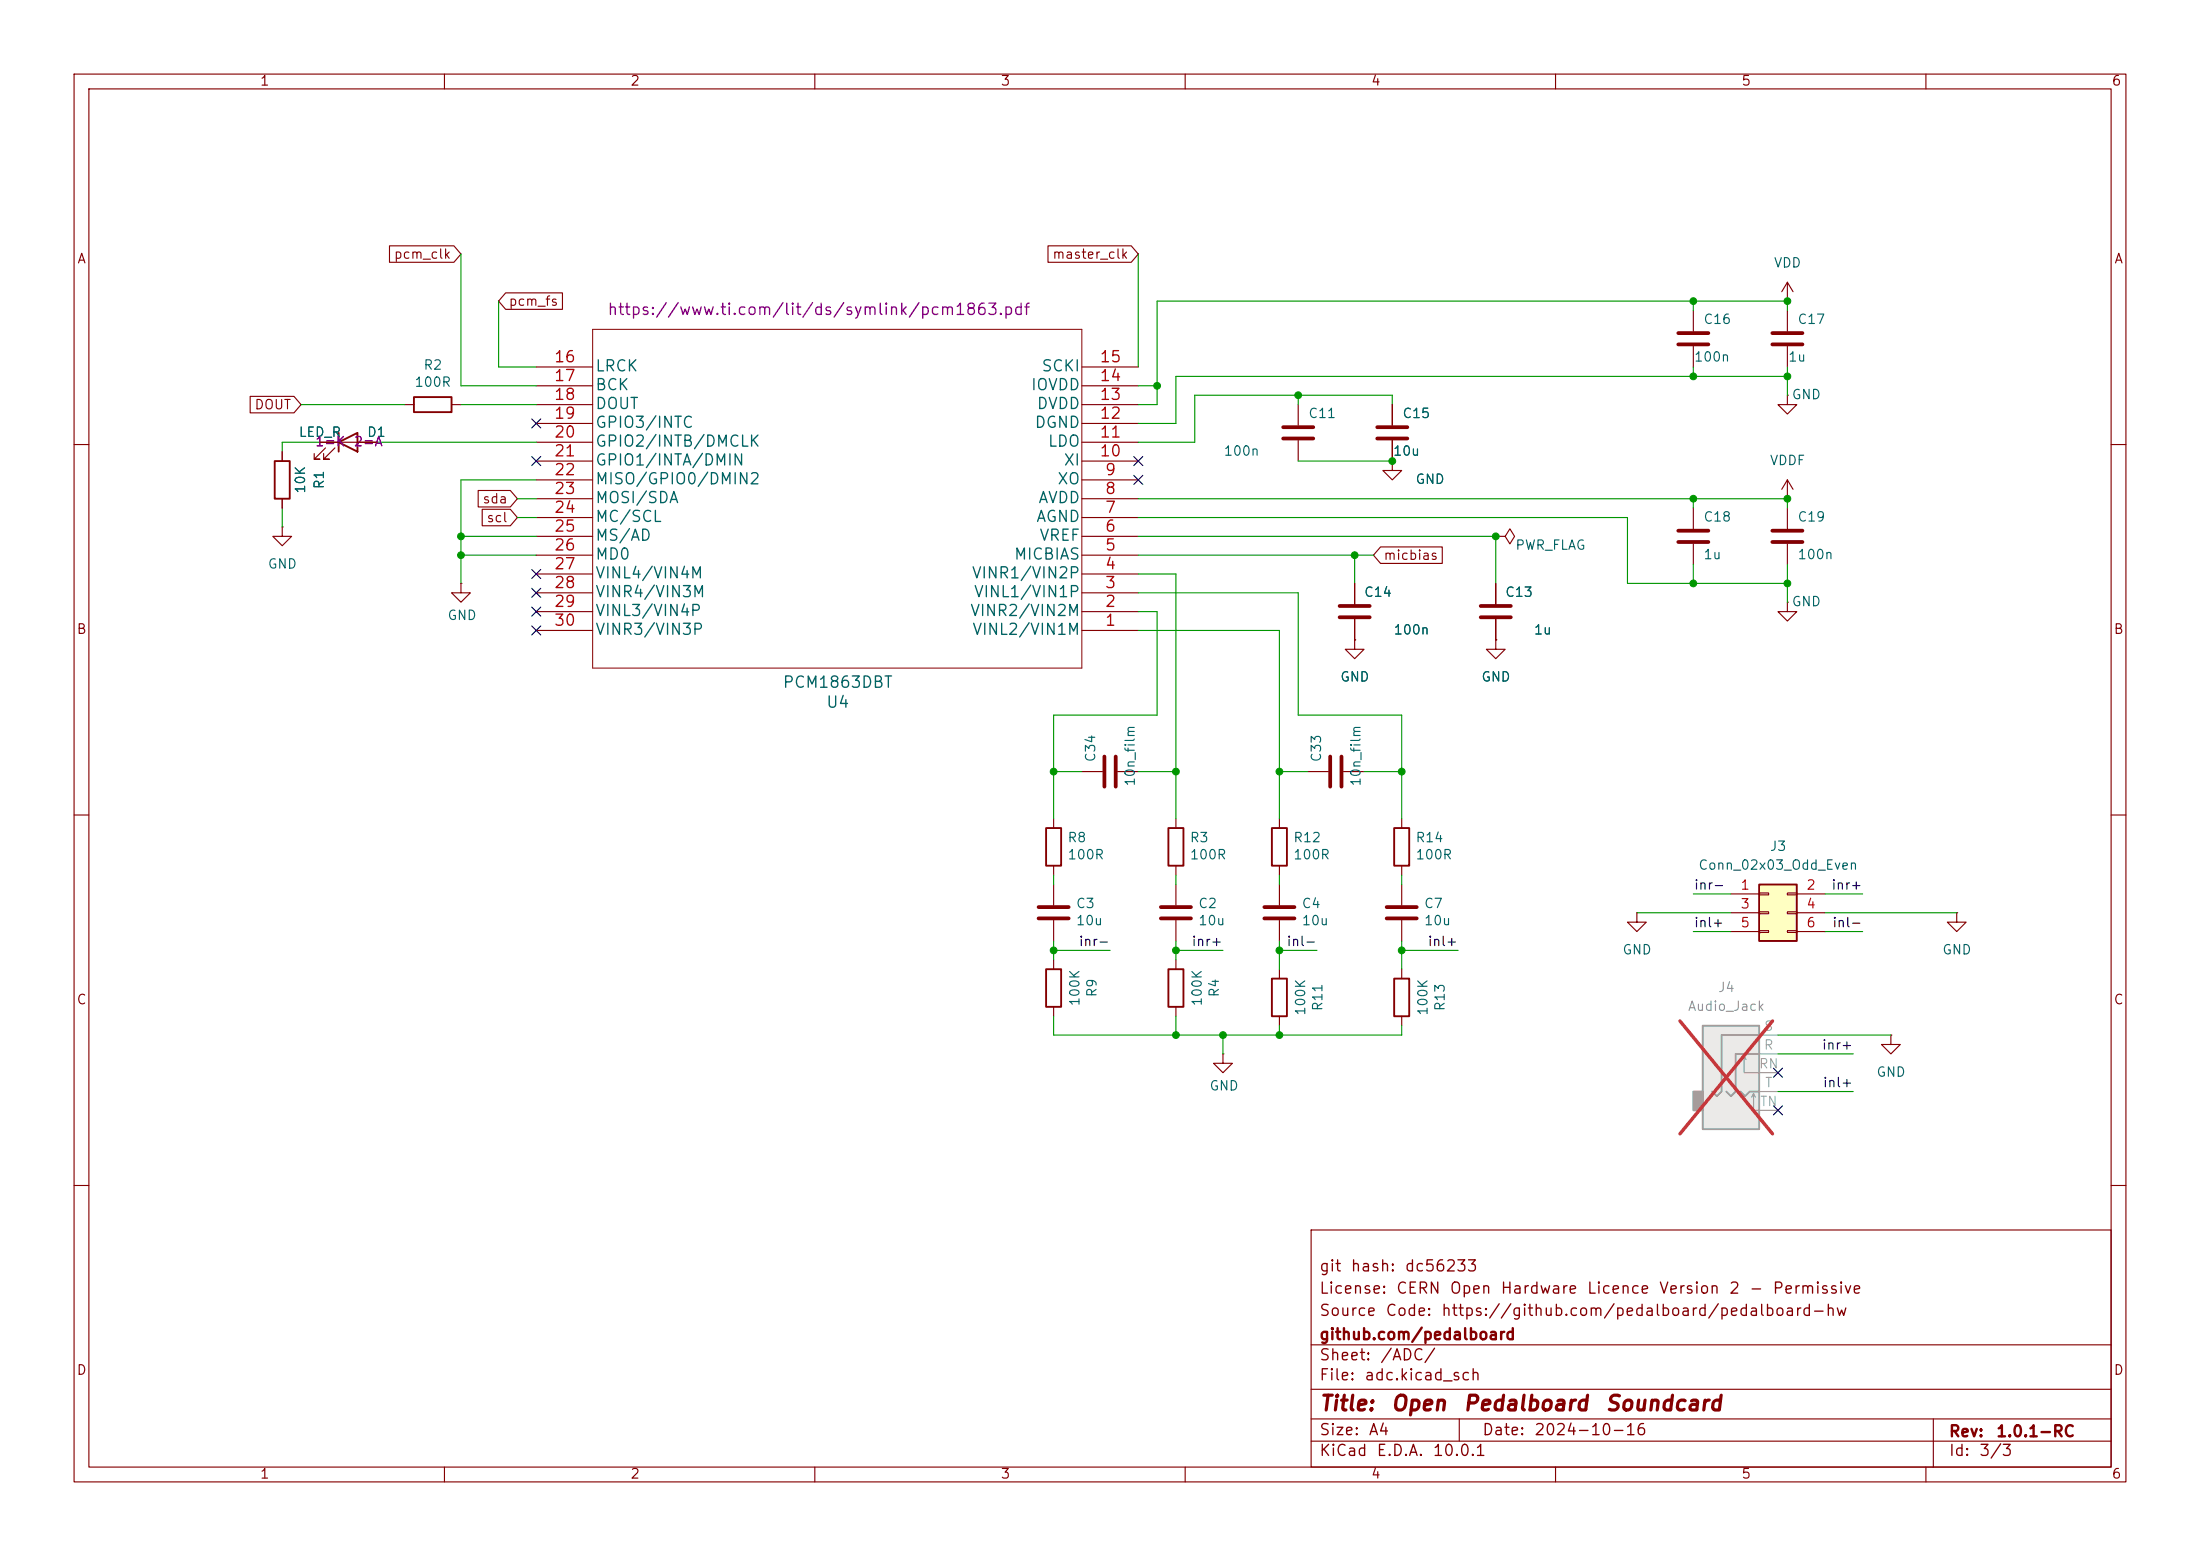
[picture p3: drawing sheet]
<svg xmlns="http://www.w3.org/2000/svg" width="297mm" height="210mm" viewBox="0 0 297 210" stroke-linecap="round" stroke-linejoin="round" font-family="sans-serif">
<g fill="none" stroke="#840000" stroke-width=".15">
<path d="M10 10h277v190h-277zM12 12h273v186h-273zM60 10v2M110 10v2M160 10v2M210 10v2M260 10v2M175.3 54.6v2.8M175.3 59.4v2.8M188 54.6v2.8M188 59.4v2.8M10 60h2"/>
<path d="M201.9 72.4h1.3l.6-1 .7 1-.7 1-.6-1M201.9 72.4h.1M285 60h2M182.9 86.4v1.2h1.2l-1.2 1.3-1.3-1.3h1.3M182.9 86.4h.1M10 110h2M142.2 119.4v2.8M176.5 104.1h2.8M181.4 104.1h2.7M285 110h2M142.2 124.2v2.8M221 123.2v1.3h1.2l-1.2 1.2-1.3-1.2h1.3"/>
<path d="M221 123.2h.1M10 160h2M177 166h108v32h-108zM285 160h2M60 198v2M110 198v2M160 198v2M177 194.5h108M177 191.5h108M177 187.5h108M177 181.5h108M197 191.5v3"/>
<path d="M210 198v2M260 198v2M261 191.5v6.5"/>
</g>
<path d="M173.2 57.7h4.1M173.2 59.2h4.1M185.9 57.7h4.1M185.9 59.2h4.1M179.6 102.1v4.1M181.1 102.1v4.1M140.2 122.4h4.1M140.2 124h4.1" fill="none" stroke="#840000" stroke-width=".51"/>
<path d="M237.5 119.4h5.1v7.6h-5.1z" fill="#ffffc2"/>
<path d="M45.7 59.7l2.6-1.3v2.6zM45.7 58.4v2.6M55.9 53.6h5.1v2h-5.1zM37.1 62.2h2v5.1h-2zM171.7 111.8h2v5h-2zM237.5 119.4h5.1v7.6h-5.1zM171.7 132.1h2v5.1h-2z" fill="none" stroke="#840000" stroke-width=".25"/>
<g fill="none" stroke="#840000" stroke-width=".15">
<path d="M241.3 38.1v2.5M241.3 38.1l-.8 1.3M241.3 38.1l.8 1.3M43.2 59.7h7.6M54.6 54.6h1.3M61 54.6h1.2M72.4 59.7h7.6M72.4 57.2h7.6M72.4 54.6h7.6M72.4 52.1h7.6M72.4 49.5h7.6M146 59.7h7.7"/>
<path d="M146 57.2h7.7M146 54.6h7.7M146 52.1h7.7M146 49.5h7.7M228.6 41.9v2.8M228.6 46.7v2.8M241.3 40.6h.1M241.3 53.3v1.3h1.3l-1.3 1.3-1.3-1.3h1.3M241.3 53.3h.1M241.3 41.9v2.8M241.3 46.7v2.8M38.1 71.1v1.3h1.3l-1.3 1.3-1.3-1.3h1.3"/>
<path d="M38.1 71.1h.1M38.1 61v1.2M38.1 67.3v1.3M43.9 60.5l-1.5 1.5h.8h-.8v-.8M45.2 60.5l-1.5 1.5h.7h-.7v-.8M62.2 78.7v1.3h1.3l-1.3 1.3-1.2-1.3h1.2M62.2 78.7h.1M72.4 77.5h7.6M72.4 74.9h7.6M72.4 72.4h7.6M72.4 69.9h7.6M72.4 67.3h7.6"/>
<path d="M72.4 64.8h7.6M72.4 62.2h7.6M146 77.5h7.7M146 74.9h7.7M146 72.4h7.7M146 69.9h7.7M146 67.3h7.7M146 64.8h7.7M146 62.2h7.7M182.9 78.7v2.8M201.9 78.7v2.8M228.6 68.6v2.8"/>
<path d="M228.6 73.4v2.8M241.3 67.3h.1M241.3 64.8v2.5M241.3 68.6v2.8M241.3 73.4v2.8M241.3 64.8l-.8 1.2M241.3 64.8l.8 1.2M72.4 85.1h7.6M72.4 82.6h7.6M72.4 80h7.6M146 85.1h7.7M146 82.6h7.7"/>
<path d="M146 80h7.7M182.9 83.6v2.8M201.9 86.4v1.2h1.3l-1.3 1.3-1.2-1.3h1.2M201.9 86.4h.1M201.9 83.6v2.8M241.3 81.3v1.3h1.3l-1.3 1.2-1.3-1.2h1.3M241.3 81.3h.1M146 104.1h2.8M150.9 104.1h2.8M158.7 119.4v2.8M172.7 110.5v1.3M172.7 116.8v1.3"/>
<path d="M172.7 119.4v2.8M158.7 124.2v2.8M172.7 124.2v2.8M172.7 130.8v1.3M172.7 137.2v1.2M233.7 120.7h3.8M233.7 123.2h3.8M233.7 125.7h3.8M237.5 120.5h1.3v.3h-1.3zM237.5 123.1h1.3v.2h-1.3zM237.5 125.6h1.3v.3h-1.3zM241.3 120.5h1.3v.3h-1.3z"/>
<path d="M241.3 123.1h1.3v.2h-1.3zM241.3 125.6h1.3v.3h-1.3zM242.6 120.7h3.8M242.6 123.2h3.8M242.6 125.7h3.8M165.1 142.2v1.3h1.3l-1.3 1.3-1.3-1.3h1.3M165.1 142.2h.1"/>
</g>
<g fill="none" stroke="#840000" stroke-width=".51">
<path d="M226.6 45h4M226.6 46.5h4M239.3 45h4M239.3 46.5h4M226.6 71.6h4M226.6 73.2h4M239.3 71.6h4M239.3 73.2h4M180.8 83.3h4.1M180.8 81.8h4.1M199.9 83.3h4.1M199.9 81.8h4.1"/>
<path d="M149.1 102.1v4.1M150.6 102.1v4.1M156.7 122.4h4.1M156.7 124h4.1M170.7 122.4h4.1M170.7 124h4.1"/>
</g>
<path d="M80 44.5h66v45.7h-66z" fill="none" stroke="#840000" stroke-width=".14"/>
<path d="M229.9 138.4h7.6v14h-7.6z" fill="#ebeae8"/>
<path d="M228.6 147.3h1.3v2.6h-1.3z" fill="#9c9b98" stroke="#9c9b98" stroke-width=".25"/>
<path d="M229.9 138.4h7.6v14h-7.6zM237.5 139.7h-5.1v7.6l-.6 .7-.7-.7M234.9 147.3l.7 .7 .6-.7h1.3M237.5 142.2h-3.2v5.1l-.6 .7-.7-.7" fill="none" stroke="#9c9b98" stroke-width=".25"/>
<path d="M237.5 139.7h2.5M235.2 143l.3-.5v2.3h4.5M235.5 142.5l.2 .5M236.5 148.1l.2-.5v2.3h3.3M236.7 147.6l.3 .5M237.5 142.2h2.5M237.5 147.3h2.5" fill="none" stroke="#9c9b98" stroke-width=".15"/>
<path d="M226.8 137.8l12.5 15.2M239.3 137.8l-12.5 15.2" fill="none" stroke="#e12e31" stroke-width=".46"/>
<g fill="none" stroke="#840000" stroke-width=".15">
<path d="M52.6 33.2h8.7l.9 1.1-.9 1.1h-8.7zM68.3 39.5h7.6v2.3h-7.6l-1-1.2zM141.5 33.2h11.2l1 1.1-1 1.1h-11.2zM33.8 53.5h5.9l.9 1.1-.9 1.1h-5.9zM43.2 59.7h2.5M48.3 59.7h2.5M188 54.6v2.8M188 59.4v2.8M38.1 61v1.2M38.1 67.3v1.3M64.6 66.2h4.3l.9 1.1-.9 1.1h-4.3zM65.1 68.7h3.8l.9 1.2-.9 1.1h-3.8z"/>
<path d="M182.9 78.7v2.8M186.4 73.8h8.3v2.2h-8.3l-1-1.1zM188 62.2v1.3h1.2l-1.2 1.3-1.3-1.3h1.3M188 62.2h.1M201.9 78.7v2.8M182.9 86.4h.1M182.9 83.6v2.8M201.9 86.4h.1M201.9 83.6v2.8M142.2 110.5v1.3M142.2 116.8v1.3M158.7 110.5v1.3"/>
<path d="M158.7 116.8v1.3M189.2 110.5v1.3M189.2 116.8v1.3M189.2 119.4v2.8M142.2 129.5v1.3M142.2 135.9v1.3M158.7 129.5v1.3M158.7 135.9v1.3M189.2 124.2v2.8M189.2 130.8v1.3M189.2 137.2v1.2M255.3 139.7v1.3h1.2l-1.2 1.2-1.3-1.2h1.3"/>
<path d="M255.3 139.7h.1M264.2 123.2v1.3h1.2l-1.2 1.2-1.3-1.2h1.3M264.2 123.2h.1"/>
</g>
<path d="M187.2 122.4h4.1M187.2 124h4.1" fill="none" stroke="#840000" stroke-width=".51"/>
<path d="M141.2 111.8h2.1v5h-2.1zM157.7 111.8h2.1v5h-2.1zM188.2 111.8h2v5h-2zM141.2 130.8h2.1v5.1h-2.1zM157.7 130.8h2.1v5.1h-2.1zM188.2 132.1h2v5.1h-2z" fill="none" stroke="#840000" stroke-width=".25"/>
<g fill="none" stroke="#009600" stroke-width=".15">
<path d="M62.2 34.3v17.8h10.2M153.7 34.3v15.2M40.6 54.6h14M43.2 59.7h-5.1v1.3M50.8 59.7h21.6M62.2 54.6h10.2M67.3 40.6v8.9h5.1M153.7 52.1h2.5M175.3 53.3v1.3M188 54.6v-1.3h-26.7v6.4h-7.6M228.6 40.6v1.3M228.6 49.5v1.3"/>
<path d="M241.3 50.8h-82.6v6.4h-5M241.3 41.9v-1.3h-85.1v14h-2.5M241.3 49.5v3.8M38.1 68.6v2.5M62.2 74.9h10.2M62.2 72.4h10.2M69.8 67.3h2.6M69.8 69.9h2.6M72.4 64.8h-10.2v13.9M153.7 77.5h5v33M153.7 74.9h31.7M153.7 67.3h87.6v1.3"/>
<path d="M153.7 69.9h66v8.8h21.6M153.7 72.4h48.2v6.3M175.3 62.2h12.7M182.9 74.9v3.8M228.6 67.3v1.3M228.6 76.2v2.5M241.3 76.2v5.1M153.7 80h21.6v16.5h13.9v14M153.7 85.1h19v25.4M153.7 82.6h2.5v13.9h-14v14M142.2 104.1h3.8M142.2 118.1v1.3"/>
<path d="M153.7 104.1h5M158.7 118.1v1.3M172.7 118.1v1.3M172.7 104.1h3.8M184.1 104.1h5.1M189.2 118.1v1.3M142.2 137.2v2.5h47v-1.3M142.2 128.3h7.7M142.2 127v2.5M158.7 127v2.5M158.7 137.2v2.5M158.7 128.3h6.4"/>
<path d="M165.1 139.7v2.5M172.7 128.3h5.1M172.7 127v3.8M172.7 138.4v1.3M189.2 127v3.8M189.2 128.3h7.6M221 123.2h12.7M228.6 120.7h5.1M228.6 125.7h5.1M240 139.7h15.3M246.4 123.2h17.8M246.4 120.7h5.1"/>
<path d="M246.4 125.7h5.1M240 142.2h10.2M240 147.3h10.2"/>
</g>
<g fill="none" stroke="#000084" stroke-width=".15">
<path d="M71.8 56.5l1.2 1.3M73 56.5l-1.2 1.3M71.8 76.9l1.2 1.2M71.8 79.4l1.2 1.2M71.8 61.6l1.2 1.2M73 76.9l-1.2 1.2M73 79.4l-1.2 1.2M73 61.6l-1.2 1.2M153.1 61.6l1.2 1.2M153.1 64.2l1.2 1.2M154.3 61.6l-1.2 1.2M154.3 64.2l-1.2 1.2"/>
<path d="M71.8 84.5l1.2 1.2M71.8 81.9l1.2 1.3M73 84.5l-1.2 1.2M73 81.9l-1.2 1.3M239.4 149.3l1.2 1.2M239.4 144.2l1.2 1.2M240.6 149.3l-1.2 1.2M240.6 144.2l-1.2 1.2"/>
</g>
<g fill="#009600" stroke="#009600" stroke-width=".14">
<circle cx="189.2" cy="128.3" r=".46"/>
<circle cx="189.2" cy="104.1" r=".46"/>
<circle cx="165.1" cy="139.7" r=".46"/>
<circle cx="172.7" cy="128.3" r=".46"/>
<circle cx="142.2" cy="128.3" r=".46"/>
<circle cx="158.7" cy="128.3" r=".46"/>
<circle cx="158.7" cy="139.7" r=".46"/>
<circle cx="172.7" cy="104.1" r=".46"/>
<circle cx="158.7" cy="104.1" r=".46"/>
<circle cx="142.2" cy="104.1" r=".46"/>
<circle cx="228.6" cy="40.6" r=".46"/>
<circle cx="241.3" cy="40.6" r=".46"/>
<circle cx="228.6" cy="67.3" r=".46"/>
<circle cx="241.3" cy="67.3" r=".46"/>
<circle cx="241.3" cy="50.8" r=".46"/>
<circle cx="241.3" cy="78.7" r=".46"/>
<circle cx="228.6" cy="78.7" r=".46"/>
<circle cx="228.6" cy="50.8" r=".46"/>
<circle cx="201.9" cy="72.4" r=".46"/>
<circle cx="156.2" cy="52.1" r=".46"/>
<circle cx="175.3" cy="53.3" r=".46"/>
<circle cx="188" cy="62.2" r=".46"/>
<circle cx="182.9" cy="74.9" r=".46"/>
<circle cx="172.7" cy="139.7" r=".46"/>
<circle cx="62.2" cy="74.9" r=".46"/>
<circle cx="62.2" cy="72.4" r=".46"/>
</g>
<g font-size="2" fill="#840000">
<text x="178" y="190.9">Title:</text>
<text x="187.7" y="190.9">Open</text>
<text x="197.4" y="190.9">Pedalboard</text>
<text x="216.6" y="190.9">Soundcard</text>
</g>
<text font-size="1.5" fill="#840084" x="81.9" y="42.9">https://www.ti.com/lit/ds/symlink/pcm1863.pdf</text>
<g font-size="1.5" fill="#a90000">
<text x="74.7" y="49.3">16</text>
<text x="74.7" y="51.8">17</text>
<text x="148.4" y="51.8">14</text>
<text x="148.4" y="49.3">15</text>
<text x="74.7" y="54.4">18</text>
<text x="74.7" y="56.9">19</text>
<text x="74.7" y="59.4">20</text>
<text x="148.4" y="59.4">11</text>
<text x="148.4" y="56.9">12</text>
<text x="148.4" y="54.4">13</text>
<text x="74.7" y="62">21</text>
<text x="74.7" y="64.5">22</text>
<text x="148.4" y="62">10</text>
<text x="149.1" y="64.5">9</text>
<text x="74.7" y="67.1">23</text>
<text x="74.7" y="69.6">24</text>
<text x="149.1" y="69.6">7</text>
<text x="149.1" y="67.1">8</text>
<text x="74.7" y="72.1">25</text>
<text x="74.7" y="74.7">26</text>
<text x="74.7" y="77.2">27</text>
<text x="149.1" y="77.2">4</text>
<text x="149.1" y="74.7">5</text>
<text x="149.1" y="72.1">6</text>
<text x="74.7" y="79.8">28</text>
<text x="74.7" y="82.3">29</text>
<text x="149.1" y="82.3">2</text>
<text x="149.1" y="79.8">3</text>
<text x="74.7" y="84.8">30</text>
<text x="149.1" y="84.8">1</text>
</g>
<g font-size="1.5" fill="#006464">
<text x="80.3" y="50.5">LRCK</text>
<text x="80.3" y="53">BCK</text>
<text x="139.1" y="53">IOVDD</text>
<text x="140.5" y="50.5">SCKI</text>
<text x="80.3" y="55.6">DOUT</text>
<text x="80.3" y="58.1">GPIO3/INTC</text>
<text x="139.6" y="58.1">DGND</text>
<text x="139.9" y="55.6">DVDD</text>
<text x="80.3" y="60.7">GPIO2/INTB/DMCLK</text>
<text x="80.3" y="63.2">GPIO1/INTA/DMIN</text>
<text x="80.3" y="65.7">MISO/GPIO0/DMIN2</text>
<text x="141.4" y="60.7">LDO</text>
<text x="142.6" y="65.7">XO</text>
<text x="143.5" y="63.2">XI</text>
<text x="80.3" y="68.3">MOSI/SDA</text>
<text x="80.3" y="70.8">MC/SCL</text>
<text x="139.8" y="70.8">AGND</text>
<text x="140.1" y="68.3">AVDD</text>
<text x="80.3" y="73.4">MS/AD</text>
<text x="80.3" y="75.9">MD0</text>
<text x="136.8" y="75.9">MICBIAS</text>
<text x="140.2" y="73.4">VREF</text>
<text x="80.3" y="78.4">VINL4/VIN4M</text>
<text x="80.3" y="81">VINR4/VIN3M</text>
<text x="80.3" y="83.5">VINL3/VIN4P</text>
<text x="130.9" y="83.5">VINR2/VIN2M</text>
<text x="131.1" y="78.4">VINR1/VIN2P</text>
<text x="131.4" y="81">VINL1/VIN1P</text>
<text x="80.3" y="86.1">VINR3/VIN3P</text>
<text x="131.2" y="86.1">VINL2/VIN1M</text>
<text x="105.6" y="93.2">PCM1863DBT</text>
<text x="111.4" y="95.9">U4</text>
</g>
<g font-size="1.5" fill="#840000">
<text x="178" y="172">git</text>
<text x="182.2" y="172">hash:</text>
<text x="189.5" y="172">dc56233</text>
<text x="178" y="178">Source</text>
<text x="178" y="175">License:</text>
<text x="186.9" y="178">Code:</text>
<text x="188.4" y="175">CERN</text>
<text x="194.5" y="178">https://github.com/pedalboard/pedalboard-hw</text>
<text x="195.6" y="175">Open</text>
<text x="202.5" y="175">Hardware</text>
<text x="214.1" y="175">Licence</text>
<text x="223.9" y="175">Version</text>
<text x="233.3" y="175">2</text>
<text x="236" y="175">-</text>
<text x="239.2" y="175">Permissive</text>
<text x="178" y="184">Sheet:</text>
<text x="178" y="181.2">github.com/pedalboard</text>
<text x="186.2" y="184">/ADC/</text>
<text x="178" y="186.7">File:</text>
<text x="184.1" y="186.7">adc.kicad_sch</text>
<text x="178" y="196.9">KiCad</text>
<text x="178" y="194.1">Size:</text>
<text x="184.7" y="194.1">A4</text>
<text x="185.7" y="196.9">E.D.A.</text>
<text x="193.3" y="196.9">10.0.1</text>
<text x="200" y="194.1">Date:</text>
<text x="207" y="194.1">2024-10-16</text>
<text x="263" y="194.3">Rev:</text>
<text x="263" y="196.9">Id:</text>
<text x="267.1" y="196.9">3/3</text>
<text x="269.4" y="194.3">1.0.1-RC</text>
</g>
<g font-size="1.3" fill="#840000">
<text x="35" y="11.9">1</text>
<text x="85" y="11.9">2</text>
<text x="135" y="11.9">3</text>
<text x="185" y="11.9">4</text>
<text x="235" y="11.9">5</text>
<text x="285" y="11.9">6</text>
<text x="10.3" y="35.9">A</text>
<text x="53.1" y="35.2">pcm_clk</text>
<text x="142" y="35.2">master_clk</text>
<text x="285.3" y="35.9">A</text>
<text x="68.6" y="41.6">pcm_fs</text>
<text x="34.3" y="55.6">DOUT</text>
<text x="65.1" y="68.3">sda</text>
<text x="65.6" y="70.8">scl</text>
<text x="186.7" y="75.9">micbias</text>
<text x="10.3" y="85.9">B</text>
<text x="285.3" y="85.9">B</text>
<text x="10.3" y="135.9">C</text>
<text x="285.3" y="135.9">C</text>
<text x="10.3" y="185.9">D</text>
<text x="285.3" y="185.9">D</text>
<text x="35" y="199.9">1</text>
<text x="85" y="199.9">2</text>
<text x="135" y="199.9">3</text>
<text x="185" y="199.9">4</text>
<text x="235" y="199.9">5</text>
<text x="285" y="199.9">6</text>
</g>
<g font-size="1.3" fill="#006464">
<text x="239.4" y="36.4">VDD</text>
<text x="229.9" y="44">C16</text>
<text x="242.6" y="44">C17</text>
<text x="55.9" y="52.5">100R</text>
<text x="57.1" y="50.2">R2</text>
<text x="228.6" y="49.1">100n</text>
<text x="241.3" y="49.1">1u</text>
<text x="40.2" y="59.3">LED_R</text>
<text x="49.5" y="59.3">D1</text>
<text x="176.5" y="56.7">C11</text>
<text x="189.2" y="56.7">C15</text>
<text x="241.8" y="54.2">GND</text>
<text x="165.1" y="61.8">100n</text>
<text x="188" y="61.8">10u</text>
<text x="191" y="65.6">GND</text>
<text x="238.8" y="63.1">VDDF</text>
<text x="41.5" y="66.7" transform="rotate(-90 41.5 66.7)">10K</text>
<text x="44" y="66.1" transform="rotate(-90 44 66.1)">R1</text>
<text x="229.9" y="70.7">C18</text>
<text x="242.6" y="70.7">C19</text>
<text x="36.1" y="77.1">GND</text>
<text x="204.5" y="74.5">PWR_FLAG</text>
<text x="229.9" y="75.8">1u</text>
<text x="242.6" y="75.8">100n</text>
<text x="60.3" y="84">GND</text>
<text x="184.1" y="80.9">C14</text>
<text x="203.1" y="80.9">C13</text>
<text x="241.8" y="82.1">GND</text>
<text x="188" y="86">100n</text>
<text x="207" y="86">1u</text>
<text x="180.8" y="92.3">GND</text>
<text x="199.9" y="92.3">GND</text>
<text x="148.2" y="103" transform="rotate(-90 148.2 103)">C34</text>
<text x="153.5" y="106.2" transform="rotate(-90 153.5 106.2)">10n_film</text>
<text x="178.7" y="103" transform="rotate(-90 178.7 103)">C33</text>
<text x="184" y="106.2" transform="rotate(-90 184 106.2)">10n_film</text>
<text x="144" y="114">R8</text>
<text x="160.5" y="114">R3</text>
<text x="174.5" y="114">R12</text>
<text x="191" y="114">R14</text>
<text x="144" y="116.3">100R</text>
<text x="160.5" y="116.3">100R</text>
<text x="174.5" y="116.3">100R</text>
<text x="191" y="116.3">100R</text>
<text x="229.2" y="117.7">Conn_02x03_Odd_Even</text>
<text x="238.8" y="115.2">J3</text>
<text x="145.2" y="122.9">C3</text>
<text x="145.2" y="125.2">10u</text>
<text x="161.7" y="122.9">C2</text>
<text x="161.7" y="125.2">10u</text>
<text x="175.7" y="122.9">C4</text>
<text x="175.7" y="125.2">10u</text>
<text x="192.2" y="122.9">C7</text>
<text x="192.2" y="125.2">10u</text>
<text x="218.9" y="129.1">GND</text>
<text x="262.1" y="129.1">GND</text>
<text x="146" y="135.9" transform="rotate(-90 146 135.9)">100K</text>
<text x="148.4" y="134.7" transform="rotate(-90 148.4 134.7)">R9</text>
<text x="162.6" y="135.9" transform="rotate(-90 162.6 135.9)">100K</text>
<text x="164.9" y="134.7" transform="rotate(-90 164.9 134.7)">R4</text>
<text x="176.5" y="137.2" transform="rotate(-90 176.5 137.2)">100K</text>
<text x="178.8" y="136.6" transform="rotate(-90 178.8 136.6)">R11</text>
<text x="193" y="137.2" transform="rotate(-90 193 137.2)">100K</text>
<text x="195.4" y="136.6" transform="rotate(-90 195.4 136.6)">R13</text>
<text x="163.2" y="147.5">GND</text>
<text x="253.2" y="145.6">GND</text>
</g>
<g font-size="1.3" fill="#840084">
<text x="42.4" y="60.6">1=K</text>
<text x="47.7" y="60.6">2=A</text>
</g>
<g font-size="1.3" fill="#0f0f0f">
<text x="228.6" y="120.4">inr-</text>
<text x="228.6" y="125.5">inl+</text>
<text x="247.1" y="120.4">inr+</text>
<text x="247.3" y="125.5">inl-</text>
<text x="145.5" y="128">inr-</text>
<text x="160.8" y="128">inr+</text>
<text x="173.6" y="128">inl-</text>
<text x="192.7" y="128">inl+</text>
<text x="245.9" y="142">inr+</text>
<text x="246" y="147.1">inl+</text>
</g>
<g font-size="1.3" fill="#a90000">
<text x="234.9" y="120.4">1</text>
<text x="234.9" y="122.9">3</text>
<text x="234.9" y="125.5">5</text>
<text x="243.8" y="120.4">2</text>
<text x="243.8" y="122.9">4</text>
<text x="243.8" y="125.5">6</text>
</g>
<g font-size="1.3" fill="#939391">
<text x="227.8" y="136.8">Audio_Jack</text>
<text x="231.9" y="134.2">J4</text>
</g>
<g font-size="1.3" fill="#a5a4a2">
<text x="238" y="142">R</text>
<text x="238.1" y="139.4">S</text>
<text x="237.4" y="144.5">RN</text>
<text x="237.5" y="149.6">TN</text>
<text x="238.2" y="147.1">T</text>
</g>
</svg>
